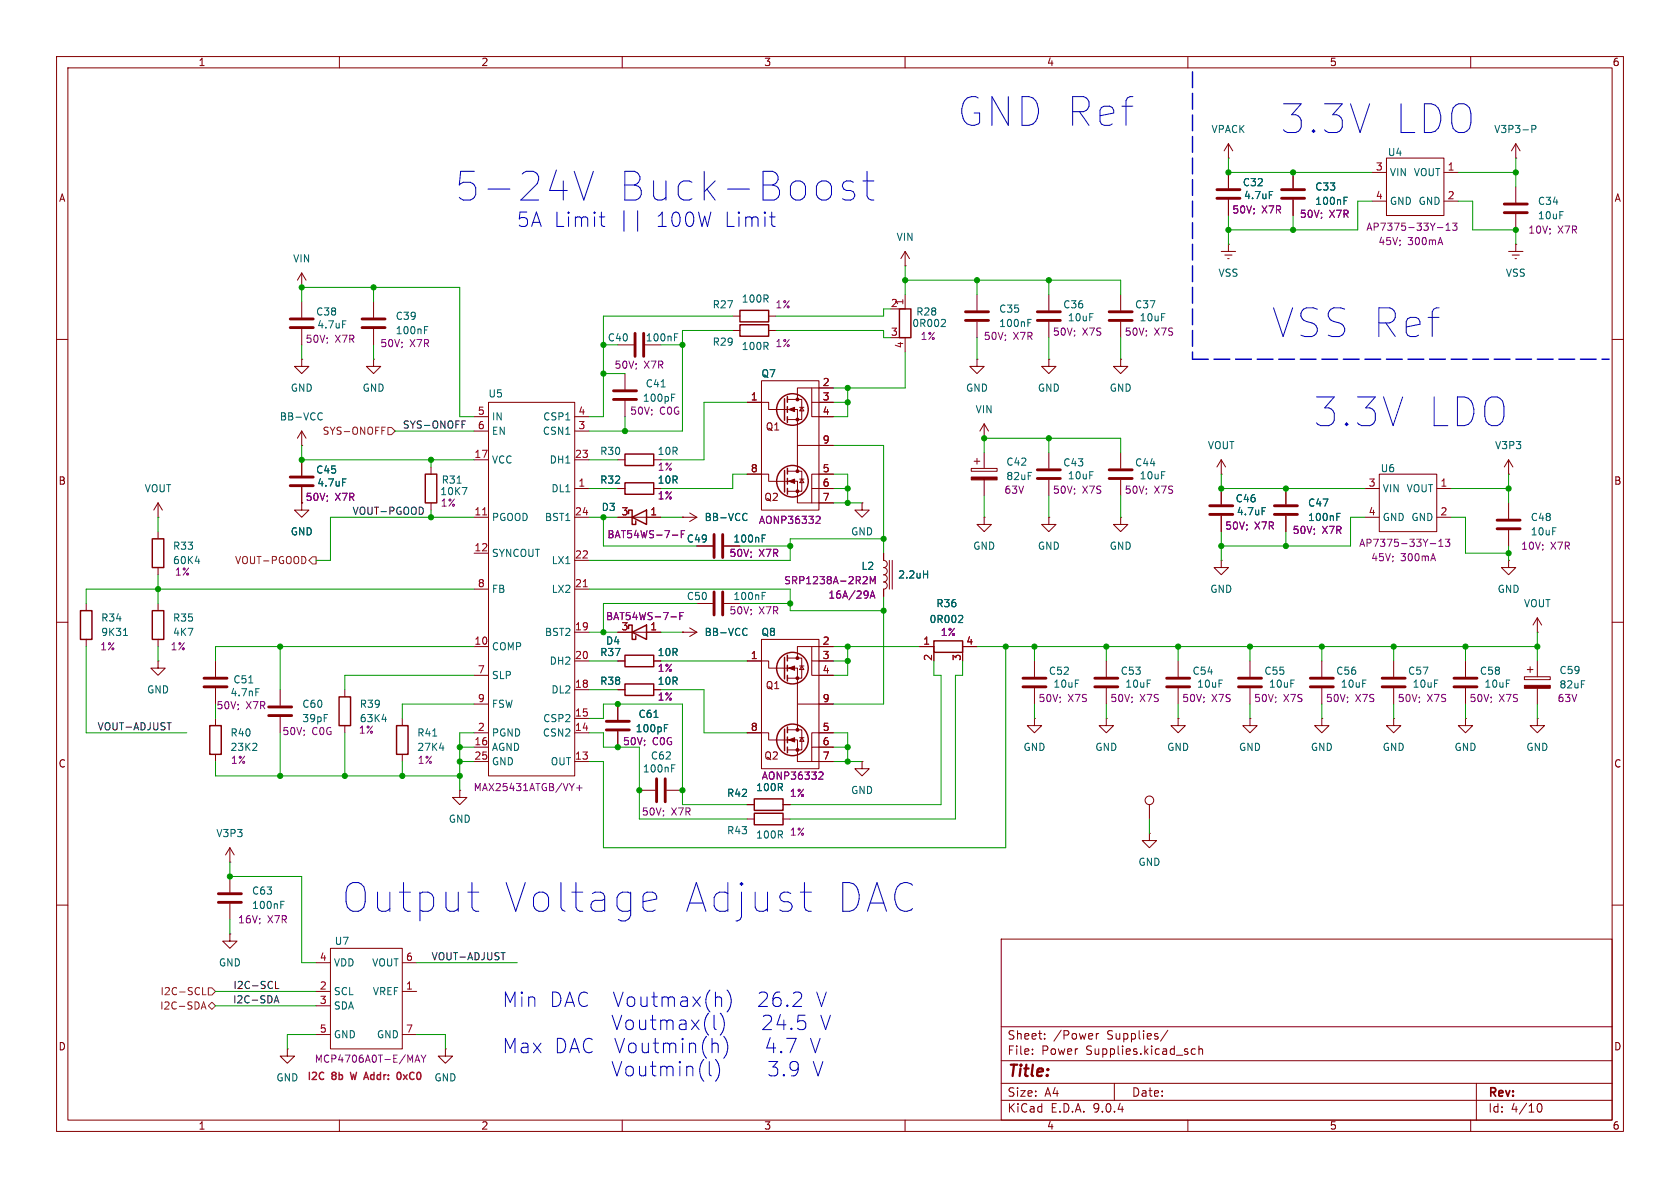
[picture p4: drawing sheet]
<svg xmlns="http://www.w3.org/2000/svg" width="297mm" height="210mm" viewBox="0 0 297 210" stroke-linecap="round" stroke-linejoin="round" font-family="sans-serif">
<g fill="none" stroke="#840000" stroke-width=".18">
<path d="M10 10h277v190h-277zM12 12h273v186h-273zM60 10v2M110 10v2M160 10v2M210 10v2M260 10v2M217.2 27.9h.1M217.2 25.4v2.5M217.2 30.5v2.8M217.2 35.3v2.8M217.2 25.4l-.8 1.3"/>
<path d="M217.2 25.4l.7 1.3M228.6 30.5v2.8M228.6 35.3v2.8M242.6 30.5h2.5M242.6 35.6h2.5M245.1 27.9h10.2v10.2h-10.2zM255.3 30.5h2.5M255.3 35.6h2.5M268 27.9h.1M268 25.4l-.8 1.3M268 25.4l.7 1.3M268 25.4v2.5"/>
<path d="M268 33v2.8M268 37.8v2.8M53.3 50.8h.1M53.3 48.3v2.5M53.3 53.3v2.8M53.3 58.2v2.8M53.3 48.3l-.7 1.2M53.3 48.3l.8 1.2M66 53.3v2.8M66 58.2v2.8M129.5 58.4h1.3M129.5 55.9h1.3"/>
<path d="M135.9 58.4h1.3M135.9 55.9h1.3M158.7 59.7h1.3v2.5M160 47h.1M160 52.1v2.5h-1.3M160 44.5v2.5M160 44.5l.8 1.2M160 44.5l-.7 1.2M172.7 52.1v2.8M172.7 56.9v2.8M185.4 52.1v2.8M185.4 56.9v2.8"/>
<path d="M198.1 52.1v2.8M198.1 56.9v2.8M215.9 44.5h2.5M216.5 45.1h1.3M217 45.7h.3M217.2 43.2h.1M217.2 43.2v1.3M266.7 44.5h2.5M267.3 45.1h1.3M267.8 45.7h.3M268 43.2h.1M268 43.2v1.3"/>
<path d="M10 60h2M53.3 63.5v1.3h1.3l-1.3 1.2-1.2-1.2h1.2M53.3 63.5h.1M53.3 78.7h.1M53.3 76.2v2.5M53.3 76.2l-.7 1.3M53.3 76.2l.8 1.3M66 63.5v1.3h1.3l-1.3 1.2-1.2-1.2h1.2M66 63.5h.1M83.8 73.7h2.6M83.8 76.2h2.6M86.4 71.1h15.2v66.1h-15.2z"/>
<path d="M101.6 73.7h2.5M101.6 76.2h2.5M109.2 61h2.8M110.5 66v2.8M110.5 70.9v2.8M132.1 71.1h3.8v1.3h3.8M134.6 67.3h10.2v22.9h-10.2zM139.2 70.6h2.5v3.6h-2.5M139.2 72.4h1.8v10.9M141 78.7h6.3M141.4 72h.7M141.7 72l.4 .6h-.7z"/>
<path d="M143.5 68.6v2.5h3.8M143.5 71.1v2.6h3.8M147.3 68.6h-6.3v2M172.7 63.5v1.3h-1.3l1.3 1.2 1.3-1.2h-1.3M172.7 63.5h.1M174 77.5h.1M174 74.9v2.6M174 74.9l.8 1.3M174 74.9l-.8 1.3M185.4 63.5v1.3h-1.3l1.3 1.2 1.3-1.2h-1.3M185.4 63.5h.1M198.1 63.5v1.3h-1.3l1.3 1.2 1.3-1.2h-1.3"/>
<path d="M198.1 63.5h.1M285 60h2M27.9 91.4h.1M27.9 88.9l-.7 1.3M27.9 88.9l.8 1.3M27.9 88.9v2.5M27.9 94v1.3M53.3 88.9v1.3h1.3l-1.3 1.2-1.2-1.2h1.2M53.3 88.9h.1M53.3 81.3v2.8M53.3 86.1v2.8M76.2 82.6v1.2"/>
<path d="M76.2 88.9v1.3M83.8 81.3h2.6M83.8 91.4h2.6M83.8 97.8h2.6M101.6 81.3h2.5M101.6 91.4h2.5M101.6 86.4h2.5M101.6 99.1h2.5M109.2 81.3h1.3M109.2 91.4h7.6M109.2 86.4h1.3M115.6 81.3h1.2"/>
<path d="M115.6 86.4h1.2M120.6 91.4h.1M120.6 91.4h2.6M121.9 90.7l1.3 .7M123.2 96.5h2.8M123.2 91.4l-1.3 .8M128 96.5h2.8M132.1 83.8h3.8v1.3h3.8M139.2 83.3h2.5v3.5h-2.5M139.2 85.1h1.8v2.5M141 87.6v1.3h6.3M141.4 84.7h.7"/>
<path d="M141.7 84.7l.4 .6h-.7zM147.3 83.8h-3.8v2.6M147.3 86.4h-3.8v2.5M152.4 88.9v1.3h1.3l-1.3 1.2-1.3-1.2h1.3M152.4 88.9h.1M156.2 97.8v1.3a.64 .64 0 0 1 .7 .6 .64 .64 0 0 1-.7 .6 .64 .64 0 0 1 .7 .7 .64 .64 0 0 1-.7 .6 .64 .64 0 0 1 .7 .6 .64 .64 0 0 1-.7 .7 .64 .64 0 0 1 .7 .6 .64 .64 0 0 1-.7 .6M157.2 99.1v5M157.7 99.1v5M171.7 82.8h4.6v.5h-4.6zM172.2 81.5h1M172.7 81v1M174 91.4v1.3h-1.3l1.3 1.3 1.3-1.3h-1.3"/>
<path d="M174 91.4h.1M174 80v2.8M174 84.8v2.8M185.4 91.4v1.3h-1.3l1.3 1.3 1.3-1.3h-1.3M185.4 91.4h.1M185.4 80v2.8M185.4 84.8v2.8M198.1 91.4v1.3h-1.3l1.3 1.3 1.3-1.3h-1.3M198.1 91.4h.1M198.1 80v2.8M198.1 84.8v2.8M215.9 99.1v1.2h-1.3l1.3 1.3 1.3-1.3h-1.3"/>
<path d="M215.9 99.1h.1M215.9 83.8h.1M215.9 81.3l-.8 1.3M215.9 81.3l.8 1.3M215.9 81.3v2.5M215.9 86.4v2.8M215.9 91.2v2.8M227.3 86.4v2.8M227.3 91.2v2.8M241.3 91.4h2.5M241.3 86.4h2.5M243.8 83.8h10.2v10.2h-10.2z"/>
<path d="M254 91.4h2.5M254 86.4h2.5M266.7 99.1v1.2h-1.3l1.3 1.3 1.3-1.3h-1.3M266.7 99.1h.1M266.7 83.8h.1M266.7 81.3v2.5M266.7 88.9v2.8M266.7 93.7v2.8M266.7 81.3l-.8 1.3M266.7 81.3l.8 1.3M10 110h2M15.2 106.7v1.3"/>
<path d="M15.2 113v1.3M27.9 116.8v1.3h1.3l-1.3 1.3-1.2-1.3h1.2M27.9 116.8h.1M27.9 100.3v1.3M27.9 106.7v1.3M27.9 113v1.3M38.1 116.8v2.8M83.8 104.1h2.6M83.8 114.3h2.6M83.8 119.4h2.6M101.6 104.1h2.5M101.6 111.8h2.5"/>
<path d="M101.6 116.8h2.5M109.2 111.8h7.6M109.2 116.8h1.3M115.6 116.8h1.2M120.6 111.8h.1M120.6 111.8h2.6M121.9 111l1.3 .8M123.2 106.7h2.8M123.2 111.8l-1.3 .7M128 106.7h2.8M132.1 116.8h3.8v1.3h3.8M134.6 113h10.2v22.9h-10.2z"/>
<path d="M139.2 116.3h2.5v3.6h-2.5M139.2 118.1h1.8v10.9M141.4 117.7h.7M141.7 117.7l.4 .7h-.7zM143.5 114.3v2.5h3.8M143.5 116.8v2.6h3.8M147.3 114.3h-6.3v2M156.2 104.1v1.3M162.6 114.3h2.5v1.3M172.7 114.3h-2.5v1.3M182.9 116.8v2.8M195.6 116.8v2.8"/>
<path d="M208.3 116.8v2.8M221 116.8v2.8M233.7 116.8v2.8M246.4 116.8v2.8M259.1 116.8v2.8M269.5 119.6h4.6v.5h-4.6zM270 118.4h1M270.5 117.9v1M271.8 111.8h.1M271.8 109.2l-.8 1.3M271.8 109.2l.7 1.3M271.8 109.2v2.6"/>
<path d="M271.8 116.8v2.8M285 110h2M38.1 121.7v2.8M38.1 127v1.3M38.1 133.4v1.2M49.5 121.9v2.8M49.5 126.7v2.8M61 121.9v1.3M61 128.3v1.2M71.1 127v1.3M71.1 133.4v1.2M81.3 139.7v1.3h1.2l-1.2 1.2-1.3-1.2h1.3"/>
<path d="M81.3 139.7h.1M83.8 124.5h2.6M83.8 129.5h2.6M83.8 132.1h2.6M83.8 134.6h2.6M101.6 129.5h2.5M101.6 134.6h2.5M101.6 121.9h2.5M101.6 127h2.5M109.2 121.9h1.3M109.2 124.5v2.8M109.2 129.3v2.8"/>
<path d="M113 139.7h2.8M115.6 121.9h1.2M117.9 139.7h2.7M132.1 129.5h3.8v1.3h3.8M139.2 129h2.5v3.6h-2.5M139.2 130.8h1.8v3.8h6.3M141 124.5h6.3M141.4 130.4h.7M141.7 130.4l.4 .6h-.7zM147.3 129.5h-3.8v2.6M147.3 132.1h-3.8v2.5M152.4 134.6v1.3h1.3l-1.3 1.3-1.3-1.3h1.3"/>
<path d="M152.4 134.6h.1M182.9 127v1.3h1.2l-1.2 1.2-1.3-1.2h1.3M182.9 127h.1M182.9 121.7v2.8M195.6 127v1.3h1.2l-1.2 1.2-1.3-1.2h1.3M195.6 127h.1M195.6 121.7v2.8M208.3 127v1.3h1.2l-1.2 1.2-1.3-1.2h1.3M208.3 127h.1M208.3 121.7v2.8M221 127v1.3h1.2l-1.2 1.2-1.3-1.2h1.3M221 127h.1"/>
<path d="M221 121.7v2.8M233.7 127v1.3h1.2l-1.2 1.2-1.3-1.2h1.3M233.7 127h.1M233.7 121.7v2.8M246.4 127v1.3h1.2l-1.2 1.2-1.3-1.2h1.3M246.4 127h.1M246.4 121.7v2.8M259.1 127v1.3h1.2l-1.2 1.2-1.3-1.2h1.3M259.1 127h.1M259.1 121.7v2.8M271.8 127v1.3h1.2l-1.2 1.2-1.3-1.2h1.3M271.8 127h.1"/>
<path d="M271.8 121.7v2.8M40.6 152.4h.1M40.6 149.9v2.5M40.6 154.9v2.8M40.6 159.8v2.8M40.6 149.9l-.7 1.2M40.6 149.9l.8 1.2M132.1 144.8h1.2M132.1 142.2h1.2M138.4 144.8h1.3M138.4 142.2h1.3M203.2 147.3v1.3h1.3l-1.3 1.3-1.3-1.3h1.3"/>
<path d="M203.2 147.3h.1M203.2 142.2v2.6M10 160h2M40.6 165.1v1.3h1.3l-1.3 1.2-1.2-1.2h1.2M40.6 165.1h.1M55.9 170.2h2.5M55.9 175.3h2.5M55.9 177.8h2.5M58.4 167.6h12.7v17.8h-12.7zM71.1 170.2h2.6M71.1 175.3h2.6M177 166h108v32h-108z"/>
<path d="M285 160h2M50.8 185.4v1.3h1.3l-1.3 1.3-1.3-1.3h1.3M50.8 185.4h.1M55.9 182.9h2.5M60 198v2M71.1 182.9h2.6M78.7 185.4v1.3h1.3l-1.3 1.3-1.2-1.3h1.2M78.7 185.4h.1M110 198v2M160 198v2M177 194.5h108M177 191.5h108"/>
<path d="M177 187.5h108M177 181.5h108M182.5 186.3v.1M182.5 185.5v.1M184.7 183.6v.1M184.7 182.8v.1M193.8 182.7v1M194.2 182.7l-.2 .1-.2 .2M197 191.5v3M206.5 182.1l-1.3 2M210 198v2M211.3 185.5l-.4-.1-.3 .3v.4l.1 .2h.6"/>
<path d="M212 185.5l.2-.1 .3 .1 .1 .9M212 184.9v1.5M260 198v2M261 191.5v6.5M271.7 195.7l.2-.5 .2-.1a.81 .81 0 0 1 .6 .6 .81 .81 0 0 1-.3 .8h-.4l-.3-.5"/>
<circle cx="203.2" cy="141.5" r=".76"/>
</g>
<g fill="none" stroke="#840000" stroke-width=".51">
<path d="M215.1 33.5h4.1M215.1 35.1h4.1M226.6 33.5h4M226.6 35.1h4M265.9 36.1h4.1M265.9 37.6h4.1M51.3 56.4h4.1M51.3 57.9h4.1M64 56.4h4.1M64 57.9h4.1M112.3 58.9v4.1M113.8 58.9v4.1"/>
<path d="M170.7 55.1h4.1M170.7 56.6h4.1M183.4 55.1h4.1M183.4 56.6h4.1M196.1 55.1h4.1M196.1 56.6h4.1M108.5 69.1h4M108.5 70.6h4M51.3 84.3h4.1M51.3 85.9h4.1M126.2 94.5v4.1M127.8 94.5v4.1"/>
<path d="M183.4 83.1h4.1M183.4 84.6h4.1M196.1 83.1h4.1M196.1 84.6h4.1M213.9 89.4h4M213.9 90.9h4M225.3 89.4h4.1M225.3 90.9h4.1M264.7 91.9h4M264.7 93.5h4M36.1 119.9h4M126.2 104.6v4.1"/>
<path d="M127.8 104.6v4.1M180.8 119.9h4.1M193.5 119.9h4.1M206.2 119.9h4.1M218.9 119.9h4.1M231.6 119.9h4.1M244.3 119.9h4.1M257 119.9h4.1M36.1 121.4h4M47.5 125h4.1M47.5 126.5h4.1M107.2 127.5h4.1"/>
<path d="M107.2 129h4.1M116.1 137.7v4M117.6 137.7v4M180.8 121.4h4.1M193.5 121.4h4.1M206.2 121.4h4.1M218.9 121.4h4.1M231.6 121.4h4.1M244.3 121.4h4.1M257 121.4h4.1M38.6 158h4.1M38.6 159.5h4.1"/>
</g>
<g fill="none" stroke="#006464" stroke-width=".18">
<path d="M224.4 33.9h.6M237.6 35.5h.4M237.6 34.9h.6M270.8 22.8h.6l.1-.2v-.3l-.7-.1v1.2M60.6 56.7h.6M75 58.3h.5M75 57.7h.6M119.2 59.6h.5M119.2 59h.6M166.9 56.5l.3 .2-.1 .3-.7 .7h.8M181.7 57.1h.4M181.7 56.5h.6"/>
<path d="M56.4 73h.3l.3 .1M57 74.1l-.3 .1h-.3M116.9 68.4h.7M118.7 70.3h.5M118.7 69.7h.6M34.5 99.2h.8M60.6 84.7h.6M80.8 85.4h.7M81.7 86.2h.9l-.6 1.2M131.5 90.8l.3-.1 .3 .2M132.1 91.9l-.3 .1h-.3M134.7 95.2h.5"/>
<path d="M134.7 94.6h.6M223.1 89.7h.6M236.3 91.4h.5M236.3 90.7h.6M21.8 112.3h.7M131.5 111.1h.3l.3 .1M132.1 112.2l-.3 .1h-.3M134.7 105.3h.5M134.7 104.7h.6M163.3 101.5h.7M164 100.9v1.3M170 108.8l.2 .2-.1 .3-.7 .8h.8"/>
<path d="M44 120.7h.7M45.2 121.7h.6M45.3 131.4l.1 .2-.1 .3-.7 .8h.8M67.5 127.2h.8M76.5 130.1h.7M77.7 132.2h.8M115.6 126.8h.7M117.5 128.7h.4M117.5 128.1h.6M118.7 135.8h.5M118.7 135.2h.6M49.6 159.9h.5"/>
<path d="M49.6 159.3h.6"/>
</g>
<g fill="none" stroke="#840000" stroke-width=".25">
<path d="M130.8 57.4h5.1v2h-5.1zM130.8 54.9h5.1v2h-5.1zM159 54.6h2v5.1h-2zM138.7 70.5v3.8M139.2 70.1v1M139.2 71.9v1M139.2 73.7v1M26.9 95.3h2.1v5h-2.1zM75.2 83.8h2v5.1h-2zM110.5 85.3h5.1v2.1h-5.1zM110.5 80.3h5.1v2h-5.1zM111.1 90.8v-.6h.7v2.5h.6v-.6"/>
<path d="M111.8 91.4l2.5-1.2v2.5zM138.7 83.2v3.8M139.2 82.8v1M139.2 84.6v1M139.2 86.3v1.1M14.2 108h2.1v5h-2.1zM26.9 108h2.1v5h-2.1zM110.5 115.8h5.1v2.1h-5.1zM111.1 111.1v-.6h.7v2.5h.6v-.6M111.8 111.8l2.5-1.3v2.5zM138.7 116.2v3.8M139.2 115.8v1"/>
<path d="M139.2 117.6v1M139.2 119.4v1M165.1 113.3h5.1v2h-5.1zM37.1 128.3h2v5.1h-2zM59.9 123.2h2.1v5.1h-2.1zM70.1 128.3h2v5.1h-2zM110.5 120.9h5.1v2h-5.1zM138.7 128.9v3.8M139.2 128.5v1M139.2 130.3v1M139.2 132.1v1M133.3 143.8h5.1v2h-5.1z"/>
<path d="M133.3 141.2h5.1v2.1h-5.1z"/>
<circle cx="140.1" cy="72.4" r="2.79"/>
<circle cx="140.1" cy="85.1" r="2.79"/>
<circle cx="140.1" cy="118.1" r="2.79"/>
<circle cx="140.1" cy="130.8" r="2.79"/>
</g>
<path d="M85.3 91h.8M103.1 103.7h.7" fill="none" stroke="#a90000" stroke-width=".18"/>
<g fill="none" stroke="#840084" stroke-width=".18">
<path d="M255.6 39.8l.4-.4v1.3M256.8 39.4h.8l-.4 .5 .3 .1v.6l-.2 .1-.5-.1M254.1 40.2h1M255.6 40.7h.8M118.9 94.6h.9M120.4 94.4h.5M121 93.8h-.6v1.3M144.4 91.3h.5l.1 .3-.8 .9h.8M252.9 96.1h.9M254.4 96.6h.7M254.4 95.7l.3-.4v1.3M255.5 95.3h.8l-.4 .5 .3 .1v.6l-.1 .1-.6-.1"/>
<path d="M118.6 109.1h1M120.2 108.9h.4M120.8 108.3h-.6v1.2M152.8 101.9l.4 .1 .1 .3-.8 .9h.8M153.8 105.7l.5-1.2 .4 1.2M153.9 103.2v-1.3l.4 .9 .4-.9v1.3M153.9 105.4h.7M101.9 139.3h1M102.4 138.8v1M145 136.5h.4l.1 .3-.8 .9h.8M73.4 187.8l.4-1.3 .4 1.3M73.5 187.4h.6"/>
<path d="M74.5 186.5l.4 .7M74.9 187.2v.6M75.3 186.5l-.4 .7"/>
</g>
<g fill="#840000" stroke="#840000" stroke-width=".18">
<path d="M139.5 118.1l1-.4v.8z"/>
<path d="M139.5 130.8l1-.4v.8z"/>
<path d="M171.7 84.3h4.6v.5h-4.6z"/>
<path d="M269.5 121.2h4.6v.5h-4.6z"/>
<path d="M139.5 72.4l1-.4v.8z"/>
<path d="M139.5 85.1l1-.4v.8z"/>
<circle cx="141" cy="116.3" r=".25"/>
<circle cx="141" cy="119.9" r=".25"/>
<circle cx="141" cy="129" r=".25"/>
<circle cx="141" cy="132.6" r=".25"/>
<circle cx="141" cy="70.6" r=".25"/>
<circle cx="141" cy="74.2" r=".25"/>
<circle cx="141" cy="83.3" r=".25"/>
<circle cx="141" cy="86.8" r=".25"/>
</g>
<path d="M67.5 76.1h.4M67.5 75.5h.6M68.6 75.6h.6l.6 .6-.6 .6h-.6zM55.2 98.4h.7v1.3h-.7l-.6-.6zM35.6 178.4l.4-1.3 .4 1.3M35.7 178h.6M35.8 174.6v1.2h.6M36.8 177.8l.7-.6 .6 .6-.6 .6zM36.8 174.6h.7l.6 .7-.6 .6h-.7z" fill="none" stroke="#725600" stroke-width=".18"/>
<path d="M81.7 75h.4M81.7 74.4h.6M29.5 127.8h.8M48.5 177.3l.4-1.3 .4 1.3M48.6 176.9h.6M48.7 173.5v1.2h.6M88.6 168.4h.7" fill="none" stroke="#0f0f0f" stroke-width=".18"/>
<path d="M210.8 12.7v50.8M210.8 63.5h73.7" fill="none" stroke="#0000c2" stroke-width=".25" stroke-dasharray="2.8 1"/>
<g fill="none" stroke="#009600" stroke-width=".18">
<path d="M217.2 27.9v2.6h25.4M217.2 38.1v5.1M228.6 38.1v2.5M242.6 35.6h-2.6v5h-22.8M257.8 35.6h2.5v5h7.7v2.6M257.8 30.5h10.2M268 27.9v5.1M53.3 53.3v-2.5h28v22.9h2.5M66 50.8v2.5M129.5 58.4h-8.9v17.8h-16.5M129.5 55.9h-22.8v17.8h-2.6M137.2 58.4h19v1.3h1.3"/>
<path d="M157.5 54.6h-1.3v1.3h-19M160 47v5.1M160 49.5h38.1v2.6M172.7 49.5v2.6M172.7 59.7v3.8M185.4 49.5v2.6M185.4 59.7v3.8M198.1 59.7v3.8M53.3 78.7v2.6h30.5M53.3 61v2.5M66 61v2.5M69.8 76.2h14"/>
<path d="M106.7 61h2.5M106.7 66h3.8M110.5 73.7v2.5M116.8 61h3.8M132.1 71.1h-7.6v10.2h-7.7M147.3 71.1h2.6M147.3 78.7h8.9v19.1M149.9 68.6v5.1h-2.6M160 62.2v6.4h-12.7M185.4 77.5v2.5M27.9 91.4v2.6M76.2 81.3v1.3"/>
<path d="M76.2 90.2v1.2M83.8 91.4h-25.4v7.7h-2.5M104.1 81.3h5.1M104.1 86.4h5.1M104.1 91.4h5.1M106.7 91.4v5.1h16.5M116.8 91.4h3.8M130.8 96.5h8.9M132.1 83.8h-2.6v2.6h-12.7M147.3 86.4h2.6M147.3 83.8h2.6v5.1M147.3 88.9h5.1"/>
<path d="M156.2 95.3h-16.5v3.8h-35.6M174 80v-2.5h24.1v2.5M174 87.6v3.8M185.4 87.6v3.8M198.1 87.6v3.8M215.9 83.8v2.6h25.4M215.9 94v5.1M227.3 94v2.5M241.3 91.4h-2.5v5.1h-22.9M256.5 86.4h10.2M256.5 91.4h2.6v6.4h7.6M266.7 83.8v5.1"/>
<path d="M266.7 96.5v2.6M15.2 114.3v15.2h17.8M27.9 101.6v5.1M27.9 114.3v2.5M49.5 114.3v7.6M83.8 114.3h-45.7v2.5M83.8 119.4h-22.8v2.5M83.8 104.1h-68.6v2.6M104.1 104.1h35.6v3.9h16.5M104.1 116.8h5.1M104.1 111.8h5.1M116.8 116.8h15.3"/>
<path d="M116.8 111.8h3.8M123.2 106.7h-16.5v5.1M130.8 106.7h8.9M147.3 114.3h15.3M147.3 116.8h2.6M149.9 114.3v5.1h-2.6M156.2 105.4v19.1h-8.9M165.1 116.8v2.6h1.3v22.8h-26.7M170.2 116.8v2.6h-1.3v25.4h-29.2M172.7 114.3h99.1M177.8 114.3v35.6h-71.1v-15.3h-2.6M182.9 114.3v2.5"/>
<path d="M195.6 114.3v2.5M208.3 114.3v2.5M221 114.3v2.5M233.7 114.3v2.5M246.4 114.3v2.5M259.1 114.3v2.5M271.8 111.8v5M38.1 124.5v2.5M38.1 134.6v2.6h43.2M49.5 129.5v7.7M61 129.5v7.7M71.1 134.6v2.6"/>
<path d="M81.3 132.1h2.5M81.3 134.6h2.5M83.8 129.5h-2.5v10.2M83.8 124.5h-12.7v2.5M104.1 129.5h2.6v2.6h6.3v12.7h19.1M104.1 127h2.6v-2.5h13.9v17.7h11.5M104.1 121.9h5.1M116.8 121.9h7.7v7.6h7.6M147.3 129.5h2.6v5.1M147.3 132.1h2.6M147.3 134.6h5.1M182.9 124.5v2.5"/>
<path d="M195.6 124.5v2.5M208.3 124.5v2.5M221 124.5v2.5M233.7 124.5v2.5M246.4 124.5v2.5M259.1 124.5v2.5M271.8 124.5v2.5M40.6 152.4v2.5h12.7v15.3h2.6M203.2 144.8v2.5M38.1 175.3h17.8M38.1 177.8h17.8M40.6 162.6v2.5"/>
<path d="M73.7 170.2h17.7M55.9 182.9h-5.1v2.5M73.7 182.9h5v2.5"/>
</g>
<g fill="none" stroke="#0000c2" stroke-width=".18">
<path d="M101.5 30.3l1.7 5.1 1.7-5.1M106 38.3h.9M106.4 39.9l.5 .1M110.3 37.3v3.6M112.7 37.3v3.6M136.4 37.5v2.2l.2 .2 .4 .1M150.9 32.2l-.5-.2h-.7l-.5 .2-.3 .5 .3 .7 .5 .3h.7l.5 .2 .2 .5-.2 .7-.5 .3h-1l-.5-.3M152.6 32h1.9M153.3 30.3v4.3l.2 .5 .5 .3h.5M82.7 157.7h1.9M114.4 157.7h1l.4 .3 .3 .4v.5l-2.4 .5M141.5 157.7h1.9"/>
<path d="M142.2 156v4.4l.3 .5 .4 .2h.5M83.7 160.9l.5 .2h.4M115.8 160.9l-.4 .2h-1M126.2 179.5v2.1l.4 .4M127.2 176.2l.4 .4v1.3M127.3 179.1a2.91 2.91 0 0 1 0 3.9M128.5 175a2.91 2.91 0 0 1 0 3.9M141.1 179.5h1.2M141.2 175.4a.69 .69 0 0 1 .4 1.1l-1.4 1.4h1.5M124.4 186.3l.5 .8M125.4 187.6v2.2l.4 .4M125.9 183.6v2.5"/>
<path d="M125.9 184.6a.63 .63 0 0 1 1.1 .2v1.3M126.5 187.3a2.91 2.91 0 0 1 0 3.9M127.9 183.2a2.91 2.91 0 0 1 0 3.9M140.8 183.6l-1.1 2.5M141 187.9l.1 .2-.1 1.5M141.1 188.7l-.1 .3M141.4 180.4h.6l.4 .5v.6l-.2 .4-.8 .1"/>
</g>
<path d="M64.4 190.5h.6M64.7 189.6l.5 1.2M70.6 189.6a.79 .79 0 0 1 0 1.2" fill="none" stroke="#ec132b" stroke-width=".25"/>
<g fill="#009600" stroke="#009600" stroke-width=".18">
<circle cx="149.9" cy="86.4" r=".46"/>
<circle cx="149.9" cy="88.9" r=".46"/>
<circle cx="120.6" cy="61" r=".46"/>
<circle cx="139.7" cy="96.5" r=".46"/>
<circle cx="195.6" cy="114.3" r=".46"/>
<circle cx="149.9" cy="71.1" r=".46"/>
<circle cx="177.8" cy="114.3" r=".46"/>
<circle cx="156.2" cy="108" r=".46"/>
<circle cx="109.2" cy="124.5" r=".46"/>
<circle cx="71.1" cy="137.2" r=".46"/>
<circle cx="113" cy="139.7" r=".46"/>
<circle cx="109.2" cy="132.1" r=".46"/>
<circle cx="81.3" cy="137.2" r=".46"/>
<circle cx="40.6" cy="154.9" r=".46"/>
<circle cx="81.3" cy="132.1" r=".46"/>
<circle cx="81.3" cy="134.6" r=".46"/>
<circle cx="61" cy="137.2" r=".46"/>
<circle cx="49.5" cy="137.2" r=".46"/>
<circle cx="106.7" cy="61" r=".46"/>
<circle cx="106.7" cy="66" r=".46"/>
<circle cx="139.7" cy="106.7" r=".46"/>
<circle cx="120.6" cy="139.7" r=".46"/>
<circle cx="149.9" cy="116.8" r=".46"/>
<circle cx="149.9" cy="134.6" r=".46"/>
<circle cx="149.9" cy="132.1" r=".46"/>
<circle cx="149.9" cy="114.3" r=".46"/>
<circle cx="49.5" cy="114.3" r=".46"/>
<circle cx="27.9" cy="104.1" r=".46"/>
<circle cx="53.3" cy="81.3" r=".46"/>
<circle cx="53.3" cy="50.8" r=".46"/>
<circle cx="76.2" cy="81.3" r=".46"/>
<circle cx="76.2" cy="91.4" r=".46"/>
<circle cx="66" cy="50.8" r=".46"/>
<circle cx="106.7" cy="91.4" r=".46"/>
<circle cx="110.5" cy="76.2" r=".46"/>
<circle cx="215.9" cy="96.5" r=".46"/>
<circle cx="221" cy="114.3" r=".46"/>
<circle cx="208.3" cy="114.3" r=".46"/>
<circle cx="227.3" cy="86.4" r=".46"/>
<circle cx="215.9" cy="86.4" r=".46"/>
<circle cx="182.9" cy="114.3" r=".46"/>
<circle cx="185.4" cy="77.5" r=".46"/>
<circle cx="174" cy="77.5" r=".46"/>
<circle cx="233.7" cy="114.3" r=".46"/>
<circle cx="246.4" cy="114.3" r=".46"/>
<circle cx="266.7" cy="97.8" r=".46"/>
<circle cx="227.3" cy="96.5" r=".46"/>
<circle cx="271.8" cy="114.3" r=".46"/>
<circle cx="259.1" cy="114.3" r=".46"/>
<circle cx="268" cy="30.5" r=".46"/>
<circle cx="266.7" cy="86.4" r=".46"/>
<circle cx="268" cy="40.6" r=".46"/>
<circle cx="149.9" cy="68.6" r=".46"/>
<circle cx="228.6" cy="40.6" r=".46"/>
<circle cx="217.2" cy="40.6" r=".46"/>
<circle cx="217.2" cy="30.5" r=".46"/>
<circle cx="228.6" cy="30.5" r=".46"/>
<circle cx="185.4" cy="49.5" r=".46"/>
<circle cx="172.7" cy="49.5" r=".46"/>
<circle cx="160" cy="49.5" r=".46"/>
<circle cx="106.7" cy="111.8" r=".46"/>
<circle cx="156.2" cy="95.3" r=".46"/>
</g>
<g font-size="7.1" fill="#0000c2">
<text x="169.3" y="22.6">GND Ref</text>
<text x="226.4" y="23.9">3.3V</text>
<text x="246.2" y="23.9">LDO</text>
<text x="80.5" y="35.8">5-24V</text>
<text x="109" y="35.8">Buck-Boost</text>
<text x="224.9" y="59.9">VSS Ref</text>
<text x="232.3" y="75.7">3.3V</text>
<text x="252.1" y="75.7">LDO</text>
<text x="60.5" y="161.5">Output</text>
<text x="88.7" y="161.5">Voltage</text>
<text x="120.1" y="161.5">Adjust</text>
<text x="146.4" y="161.5">DAC</text>
</g>
<g font-size="3.5" fill="#0000c2">
<text x="91.3" y="40.4">5A Limit</text>
<text x="115.7" y="40.4">100W</text>
<text x="127.8" y="40.4">Limit</text>
<text x="88.6" y="178.2">Min</text>
<text x="96.9" y="178.2">DAC</text>
<text x="108" y="178.2">Voutmax(h)</text>
<text x="133.4" y="178.2">26.2</text>
<text x="143.7" y="178.2">V</text>
<text x="107.6" y="182.3">Voutmax(l)</text>
<text x="134" y="182.3">24.5</text>
<text x="144.3" y="182.3">V</text>
<text x="88.6" y="186.4">Max DAC Voutmin(h)</text>
<text x="107.6" y="190.5">Voutmin(l)</text>
<text x="133.8" y="186.4">4.7</text>
<text x="135" y="190.5">3.9</text>
<text x="141.7" y="186.4">V</text>
<text x="142.9" y="190.5">V</text>
</g>
<text font-size="2.8" fill="#840000" x="178" y="190.9">Title:</text>
<g font-size="2.1" fill="#840000">
<text x="178" y="184">Sheet:</text>
<text x="186.2" y="184">/Power</text>
<text x="195.7" y="184">Supplies/</text>
<text x="178" y="186.7">File:</text>
<text x="184.1" y="186.7">Power</text>
<text x="192" y="186.7">Supplies.kicad_sch</text>
<text x="178" y="196.9">KiCad</text>
<text x="178" y="194.1">Size:</text>
<text x="184.7" y="194.1">A4</text>
<text x="185.7" y="196.9">E.D.A.</text>
<text x="193.3" y="196.9">9.0.4</text>
<text x="200" y="194.1">Date:</text>
<text x="263" y="194.3">Rev:</text>
<text x="263" y="196.9">Id:</text>
<text x="267.1" y="196.9">4/10</text>
</g>
<g font-size="1.8" fill="#840000">
<text x="35" y="11.9">1</text>
<text x="85" y="11.9">2</text>
<text x="135" y="11.9">3</text>
<text x="185" y="11.9">4</text>
<text x="235" y="11.9">5</text>
<text x="285" y="11.9">6</text>
<text x="10.3" y="35.9">A</text>
<text x="285.3" y="35.9">A</text>
<text x="135.3" y="76.3">Q1</text>
<text x="10.3" y="85.9">B</text>
<text x="135" y="88.7">Q2</text>
<text x="285.3" y="85.9">B</text>
<text x="135.3" y="122">Q1</text>
<text x="10.3" y="135.9">C</text>
<text x="135" y="134.5">Q2</text>
<text x="285.3" y="135.9">C</text>
<text x="10.3" y="185.9">D</text>
<text x="285.3" y="185.9">D</text>
<text x="35" y="199.9">1</text>
<text x="85" y="199.9">2</text>
<text x="135" y="199.9">3</text>
<text x="185" y="199.9">4</text>
<text x="235" y="199.9">5</text>
<text x="285" y="199.9">6</text>
</g>
<g font-size="1.8" fill="#006464">
<text x="214.1" y="23.7">VPACK</text>
<text x="264.1" y="23.7">V3P3-P</text>
<text x="245.3" y="27.8">U4</text>
<text x="219.6" y="33.1">C32</text>
<text x="219.8" y="35.4">4.7uF</text>
<text x="232.4" y="33.9">C33</text>
<text x="245.6" y="31.3">VIN</text>
<text x="249.8" y="31.3">VOUT</text>
<text x="232.4" y="36.4">100nF</text>
<text x="245.6" y="36.4">GND GND</text>
<text x="271.8" y="36.4">C34</text>
<text x="271.8" y="39">10uF</text>
<text x="51.7" y="46.6">VIN</text>
<text x="158.4" y="42.8">VIN</text>
<text x="131" y="53.7">100R</text>
<text x="215.3" y="49.1">VSS</text>
<text x="266.1" y="49.1">VSS</text>
<text x="55.8" y="56">C38</text>
<text x="56" y="58.3">4.7uF</text>
<text x="69.9" y="59.3">100nF</text>
<text x="69.9" y="56.7">C39</text>
<text x="125.9" y="54.7">R27</text>
<text x="161.2" y="58">0R002</text>
<text x="161.9" y="56">R28</text>
<text x="176.5" y="58">100nF</text>
<text x="176.5" y="55.5">C35</text>
<text x="187.9" y="54.7">C36</text>
<text x="188.7" y="57">10uF</text>
<text x="200.6" y="54.7">C37</text>
<text x="201.4" y="57">10uF</text>
<text x="107.4" y="60.6">C40</text>
<text x="114.1" y="60.6">100nF</text>
<text x="125.9" y="61.3">R29</text>
<text x="131" y="62.1">100R</text>
<text x="51.3" y="69.4">GND</text>
<text x="64" y="69.4">GND</text>
<text x="86.3" y="70.5">U5</text>
<text x="113.5" y="71.2">100pF</text>
<text x="114.1" y="68.7">C41</text>
<text x="134.5" y="66.9">Q7</text>
<text x="170.7" y="69.4">GND</text>
<text x="183.4" y="69.4">GND</text>
<text x="196.1" y="69.4">GND</text>
<text x="49.4" y="74.5">BB-VCC</text>
<text x="86.9" y="74.5">IN</text>
<text x="86.9" y="77.1">EN</text>
<text x="95.9" y="77.1">CSN1</text>
<text x="95.9" y="74.5">CSP1</text>
<text x="172.4" y="73.3">VIN</text>
<text x="55.8" y="83.9">C45</text>
<text x="86.9" y="82.1">VCC</text>
<text x="97.1" y="82.1">DH1</text>
<text x="106" y="80.6">R30</text>
<text x="116.2" y="80.6">10R</text>
<text x="177.8" y="82.5">C42</text>
<text x="187.9" y="82.7">C43</text>
<text x="200.6" y="82.7">C44</text>
<text x="213.4" y="79.6">VOUT</text>
<text x="244" y="83.7">U6</text>
<text x="264.2" y="79.6">V3P3</text>
<text x="25.5" y="87.2">VOUT</text>
<text x="56" y="86.2">4.7uF</text>
<text x="77.7" y="87.7">10K7</text>
<text x="78" y="85.7">R31</text>
<text x="97.4" y="87.2">DL1</text>
<text x="106" y="85.7">R32</text>
<text x="116.2" y="85.7">10R</text>
<text x="177.8" y="85.1">82uF</text>
<text x="188.7" y="84.9">10uF</text>
<text x="201.4" y="84.9">10uF</text>
<text x="218.3" y="89">C46</text>
<text x="231.1" y="89.8">C47</text>
<text x="244.3" y="87.2">VIN</text>
<text x="248.6" y="87.2">VOUT</text>
<text x="51.3" y="94.8">GND</text>
<text x="86.9" y="92.3">PGOOD</text>
<text x="96.2" y="92.3">BST1</text>
<text x="106.3" y="90.5">D3</text>
<text x="124.5" y="92.3">BB-VCC</text>
<text x="150.4" y="94.8">GND</text>
<text x="218.6" y="91.3">4.7uF</text>
<text x="231.1" y="92.3">100nF</text>
<text x="244.3" y="92.3">GND GND</text>
<text x="270.5" y="92.3">C48</text>
<text x="270.5" y="94.8">10uF</text>
<text x="30.5" y="99.9">60K4</text>
<text x="30.5" y="97.4">R33</text>
<text x="86.9" y="98.7">SYNCOUT</text>
<text x="97.4" y="99.9">LX1</text>
<text x="121.3" y="96.1">C49</text>
<text x="129.6" y="96.1">100nF</text>
<text x="152.2" y="100.9">L2</text>
<text x="172" y="97.4">GND</text>
<text x="183.4" y="97.4">GND</text>
<text x="196.1" y="97.4">GND</text>
<text x="86.9" y="105">FB</text>
<text x="97.4" y="105">LX2</text>
<text x="121.3" y="106.3">C50</text>
<text x="129.6" y="106.3">100nF</text>
<text x="158.7" y="102.5">2.2uH</text>
<text x="165.4" y="107.5">R36</text>
<text x="213.9" y="105">GND</text>
<text x="264.7" y="105">GND</text>
<text x="269.3" y="107.5">VOUT</text>
<text x="17.8" y="112.6">9K31</text>
<text x="17.8" y="110.1">R34</text>
<text x="30.5" y="110.1">R35</text>
<text x="30.5" y="112.6">4K7</text>
<text x="96.2" y="112.6">BST2</text>
<text x="124.5" y="112.6">BB-VCC</text>
<text x="134.5" y="112.6">Q8</text>
<text x="164.2" y="110.3">0R002</text>
<text x="86.9" y="115.2">COMP</text>
<text x="97.1" y="117.7">DH2</text>
<text x="106" y="116.2">R37</text>
<text x="107" y="114.1">D4</text>
<text x="116.2" y="116.2">10R</text>
<text x="185.3" y="119.5">C52</text>
<text x="198" y="119.5">C53</text>
<text x="210.7" y="119.5">C54</text>
<text x="223.4" y="119.5">C55</text>
<text x="236.1" y="119.5">C56</text>
<text x="248.8" y="119.5">C57</text>
<text x="261.5" y="119.5">C58</text>
<text x="275.6" y="119.4">C59</text>
<text x="25.9" y="122.8">GND</text>
<text x="40.6" y="123.3">4.7nF</text>
<text x="41.2" y="121">C51</text>
<text x="53.3" y="125.3">C60</text>
<text x="63.5" y="125.3">R39</text>
<text x="86.9" y="120.2">SLP</text>
<text x="86.9" y="125.3">FSW</text>
<text x="97.4" y="122.8">DL2</text>
<text x="106" y="121.3">R38</text>
<text x="116.2" y="121.3">10R</text>
<text x="186.1" y="121.8">10uF</text>
<text x="198.8" y="121.8">10uF</text>
<text x="211.5" y="121.8">10uF</text>
<text x="224.2" y="121.8">10uF</text>
<text x="236.9" y="121.8">10uF</text>
<text x="249.6" y="121.8">10uF</text>
<text x="262.3" y="121.8">10uF</text>
<text x="275.6" y="121.9">82uF</text>
<text x="40.6" y="130.4">R40</text>
<text x="53.3" y="127.9">39pF</text>
<text x="63.5" y="127.9">63K4</text>
<text x="73.7" y="130.4">R41</text>
<text x="86.9" y="130.4">PGND</text>
<text x="95.9" y="130.4">CSN2</text>
<text x="95.9" y="127.9">CSP2</text>
<text x="112.3" y="129.6">100pF</text>
<text x="112.8" y="127.1">C61</text>
<text x="40.6" y="132.9">23K2</text>
<text x="73.7" y="132.9">27K4</text>
<text x="86.9" y="132.9">AGND</text>
<text x="86.9" y="135.5">GND</text>
<text x="97.3" y="135.5">OUT</text>
<text x="113.6" y="136.8">100nF</text>
<text x="115" y="134.5">C62</text>
<text x="180.8" y="132.9">GND</text>
<text x="193.5" y="132.9">GND</text>
<text x="206.2" y="132.9">GND</text>
<text x="218.9" y="132.9">GND</text>
<text x="231.6" y="132.9">GND</text>
<text x="244.3" y="132.9">GND</text>
<text x="257" y="132.9">GND</text>
<text x="269.7" y="132.9">GND</text>
<text x="128.4" y="141.1">R42</text>
<text x="133.6" y="140.1">100R</text>
<text x="150.4" y="140.6">GND</text>
<text x="38.1" y="148.2">V3P3</text>
<text x="79.2" y="145.6">GND</text>
<text x="128.4" y="147.7">R43</text>
<text x="133.6" y="148.4">100R</text>
<text x="201.2" y="153.3">GND</text>
<text x="44.5" y="160.9">100nF</text>
<text x="44.5" y="158.3">C63</text>
<text x="59.1" y="167.2">U7</text>
<text x="38.6" y="171">GND</text>
<text x="58.9" y="171">VDD</text>
<text x="65.7" y="171">VOUT</text>
<text x="58.9" y="176.1">SCL</text>
<text x="58.9" y="178.7">SDA</text>
<text x="65.8" y="176.1">VREF</text>
<text x="58.9" y="183.7">GND</text>
<text x="66.5" y="183.7">GND</text>
<text x="48.8" y="191.4">GND</text>
</g>
<g font-size="1.8" fill="#a90000">
<text x="243.1" y="30.2">3</text>
<text x="243.1" y="35.3">4</text>
<text x="255.8" y="30.2">1</text>
<text x="255.8" y="35.3">2</text>
<text x="157.4" y="54.4">2</text>
<text x="157.4" y="59.4">3</text>
<text x="159.8" y="54" transform="rotate(-90 159.8 54)">1</text>
<text x="159.8" y="61.7" transform="rotate(-90 159.8 61.7)">4</text>
<text x="132.6" y="70.9">1</text>
<text x="145.3" y="68.3">2</text>
<text x="145.3" y="70.9">3</text>
<text x="84.4" y="73.4">5</text>
<text x="84.4" y="75.9">6</text>
<text x="102.2" y="73.4">4</text>
<text x="102.2" y="75.9">3</text>
<text x="145.3" y="73.4">4</text>
<text x="83.8" y="81">17</text>
<text x="101.6" y="81">23</text>
<text x="132.6" y="83.6">8</text>
<text x="145.3" y="78.5">9</text>
<text x="145.3" y="83.6">5</text>
<text x="102.2" y="86.1">1</text>
<text x="145.3" y="86.1">6</text>
<text x="145.3" y="88.6">7</text>
<text x="241.9" y="86.1">3</text>
<text x="254.6" y="86.1">1</text>
<text x="83.8" y="91.2">11</text>
<text x="101.6" y="91.2">24</text>
<text x="109.8" y="91.2">3</text>
<text x="114.9" y="91.2">1</text>
<text x="241.9" y="91.2">4</text>
<text x="254.6" y="91.2">2</text>
<text x="83.8" y="97.5">12</text>
<text x="101.6" y="98.8">22</text>
<text x="84.4" y="103.9">8</text>
<text x="101.6" y="103.9">21</text>
<text x="101.6" y="111.5">19</text>
<text x="109.8" y="111.5">3</text>
<text x="114.9" y="111.5">1</text>
<text x="83.8" y="114">10</text>
<text x="84.4" y="119.1">7</text>
<text x="101.6" y="116.6">20</text>
<text x="132.6" y="116.6">1</text>
<text x="145.3" y="114">2</text>
<text x="145.3" y="116.6">3</text>
<text x="145.3" y="119.1">4</text>
<text x="163.1" y="114">1</text>
<text x="164.8" y="116.9" transform="rotate(-90 164.8 116.9)">2</text>
<text x="169.9" y="116.9" transform="rotate(-90 169.9 116.9)">3</text>
<text x="170.7" y="114">4</text>
<text x="84.4" y="124.2">9</text>
<text x="101.6" y="121.7">18</text>
<text x="145.3" y="124.2">9</text>
<text x="83.8" y="131.8">16</text>
<text x="84.4" y="129.3">2</text>
<text x="101.6" y="126.7">15</text>
<text x="101.6" y="129.3">14</text>
<text x="132.6" y="129.3">8</text>
<text x="145.3" y="129.3">5</text>
<text x="145.3" y="131.8">6</text>
<text x="83.8" y="134.4">25</text>
<text x="101.6" y="134.4">13</text>
<text x="145.3" y="134.4">7</text>
<text x="56.4" y="169.9">4</text>
<text x="71.7" y="169.9">6</text>
<text x="56.4" y="175">2</text>
<text x="56.4" y="177.5">3</text>
<text x="71.7" y="175">1</text>
<text x="56.4" y="182.6">5</text>
<text x="71.7" y="182.6">7</text>
</g>
<g font-size="1.8" fill="#840084">
<text x="217.8" y="37.9">50V;</text>
<text x="223" y="37.9">X7R</text>
<text x="229.7" y="38.7">50V;</text>
<text x="235" y="38.7">X7R</text>
<text x="241.4" y="41">AP7375-33Y-13</text>
<text x="270.1" y="41.5">10V;</text>
<text x="275.4" y="41.5">X7R</text>
<text x="243.6" y="43.5">45V;</text>
<text x="248.9" y="43.5">300mA</text>
<text x="137" y="54.7">1%</text>
<text x="186" y="59.5">50V;</text>
<text x="191.3" y="59.5">X7S</text>
<text x="198.7" y="59.5">50V;</text>
<text x="204" y="59.5">X7S</text>
<text x="53.9" y="60.8">50V;</text>
<text x="59.2" y="60.8">X7R</text>
<text x="67.1" y="61.6">50V;</text>
<text x="72.4" y="61.6">X7R</text>
<text x="108.5" y="65.4">50V;</text>
<text x="113.8" y="65.4">X7R</text>
<text x="137" y="61.6">1%</text>
<text x="162.7" y="60.3">1%</text>
<text x="173.8" y="60.3">50V;</text>
<text x="179.1" y="60.3">X7R</text>
<text x="111.3" y="73.5">50V;</text>
<text x="116.6" y="73.5">C0G</text>
<text x="116.2" y="83.4">1%</text>
<text x="53.9" y="88.7">50V;</text>
<text x="59.2" y="88.7">X7R</text>
<text x="77.8" y="89.8">1%</text>
<text x="116.2" y="88.5">1%</text>
<text x="177.5" y="87.5">63V</text>
<text x="186" y="87.5">50V;</text>
<text x="191.3" y="87.5">X7S</text>
<text x="198.7" y="87.5">50V;</text>
<text x="204" y="87.5">X7S</text>
<text x="107.3" y="95.4">BAT54WS-7-F</text>
<text x="134.1" y="92.8">AONP36332</text>
<text x="216.5" y="93.8">50V;</text>
<text x="221.8" y="93.8">X7R</text>
<text x="228.4" y="94.6">50V;</text>
<text x="233.7" y="94.6">X7R</text>
<text x="30.8" y="102">1%</text>
<text x="128.9" y="98.7">50V;</text>
<text x="134.1" y="98.7">X7R</text>
<text x="240.2" y="96.9">AP7375-33Y-13</text>
<text x="242.3" y="99.4">45V;</text>
<text x="247.6" y="99.4">300mA</text>
<text x="268.8" y="97.4">10V;</text>
<text x="274.1" y="97.4">X7R</text>
<text x="138.5" y="103.5">SRP1238A-2R2M</text>
<text x="146.3" y="106">16A/29A</text>
<text x="107" y="109.8">BAT54WS-7-F</text>
<text x="128.9" y="108.8">50V;</text>
<text x="134.1" y="108.8">X7R</text>
<text x="166.2" y="112.6">1%</text>
<text x="17.6" y="115.2">1%</text>
<text x="30.1" y="115.2">1%</text>
<text x="116.2" y="119">1%</text>
<text x="38.2" y="125.6">50V;</text>
<text x="43.5" y="125.6">X7R</text>
<text x="116.2" y="124.1">1%</text>
<text x="183.5" y="124.3">50V;</text>
<text x="188.8" y="124.3">X7S</text>
<text x="196.2" y="124.3">50V;</text>
<text x="201.5" y="124.3">X7S</text>
<text x="208.9" y="124.3">50V;</text>
<text x="214.2" y="124.3">X7S</text>
<text x="221.6" y="124.3">50V;</text>
<text x="226.9" y="124.3">X7S</text>
<text x="234.3" y="124.3">50V;</text>
<text x="239.6" y="124.3">X7S</text>
<text x="247" y="124.3">50V;</text>
<text x="252.3" y="124.3">X7S</text>
<text x="259.7" y="124.3">50V;</text>
<text x="265" y="124.3">X7S</text>
<text x="275.3" y="124.3">63V</text>
<text x="49.8" y="130.1">50V;</text>
<text x="55.1" y="130.1">C0G</text>
<text x="63.3" y="129.9">1%</text>
<text x="110" y="131.9">50V;</text>
<text x="115.3" y="131.9">C0G</text>
<text x="40.7" y="135.2">1%</text>
<text x="73.8" y="135.2">1%</text>
<text x="83.6" y="140.1">MAX25431ATGB/VY+</text>
<text x="134.6" y="138">AONP36332</text>
<text x="139.5" y="141.1">1%</text>
<text x="113.4" y="144.4">50V;</text>
<text x="118.7" y="144.4">X7R</text>
<text x="139.5" y="147.9">1%</text>
<text x="42" y="163.4">16V;</text>
<text x="47.3" y="163.4">X7R</text>
<text x="55.5" y="188.1">MCP4706A0T-E/MAY</text>
</g>
<g font-size="1.8" fill="#725600">
<text x="56.9" y="77.1">SYS-ONOFF</text>
<text x="41.5" y="99.9">VOUT-PGOOD</text>
<text x="28.2" y="178.7">I2C-SDA</text>
<text x="28.3" y="176.1">I2C-SCL</text>
</g>
<g font-size="1.8" fill="#0f0f0f">
<text x="71.1" y="75.9">SYS-ONOFF</text>
<text x="62.2" y="91.1">VOUT-PGOOD</text>
<text x="17.2" y="129.2">VOUT-ADJUST</text>
<text x="76.2" y="169.8">VOUT-ADJUST</text>
<text x="41.1" y="177.5">I2C-SDA</text>
<text x="41.2" y="174.9">I2C-SCL</text>
</g>
<g font-size="1.8" fill="#ec132b">
<text x="54.1" y="191.3">I2C</text>
<text x="58.7" y="191.3">8b</text>
<text x="62.5" y="191.3">W</text>
<text x="65.5" y="191.3">Addr:</text>
<text x="71.7" y="191.3">0xC0 GND</text>
</g>
</svg>
